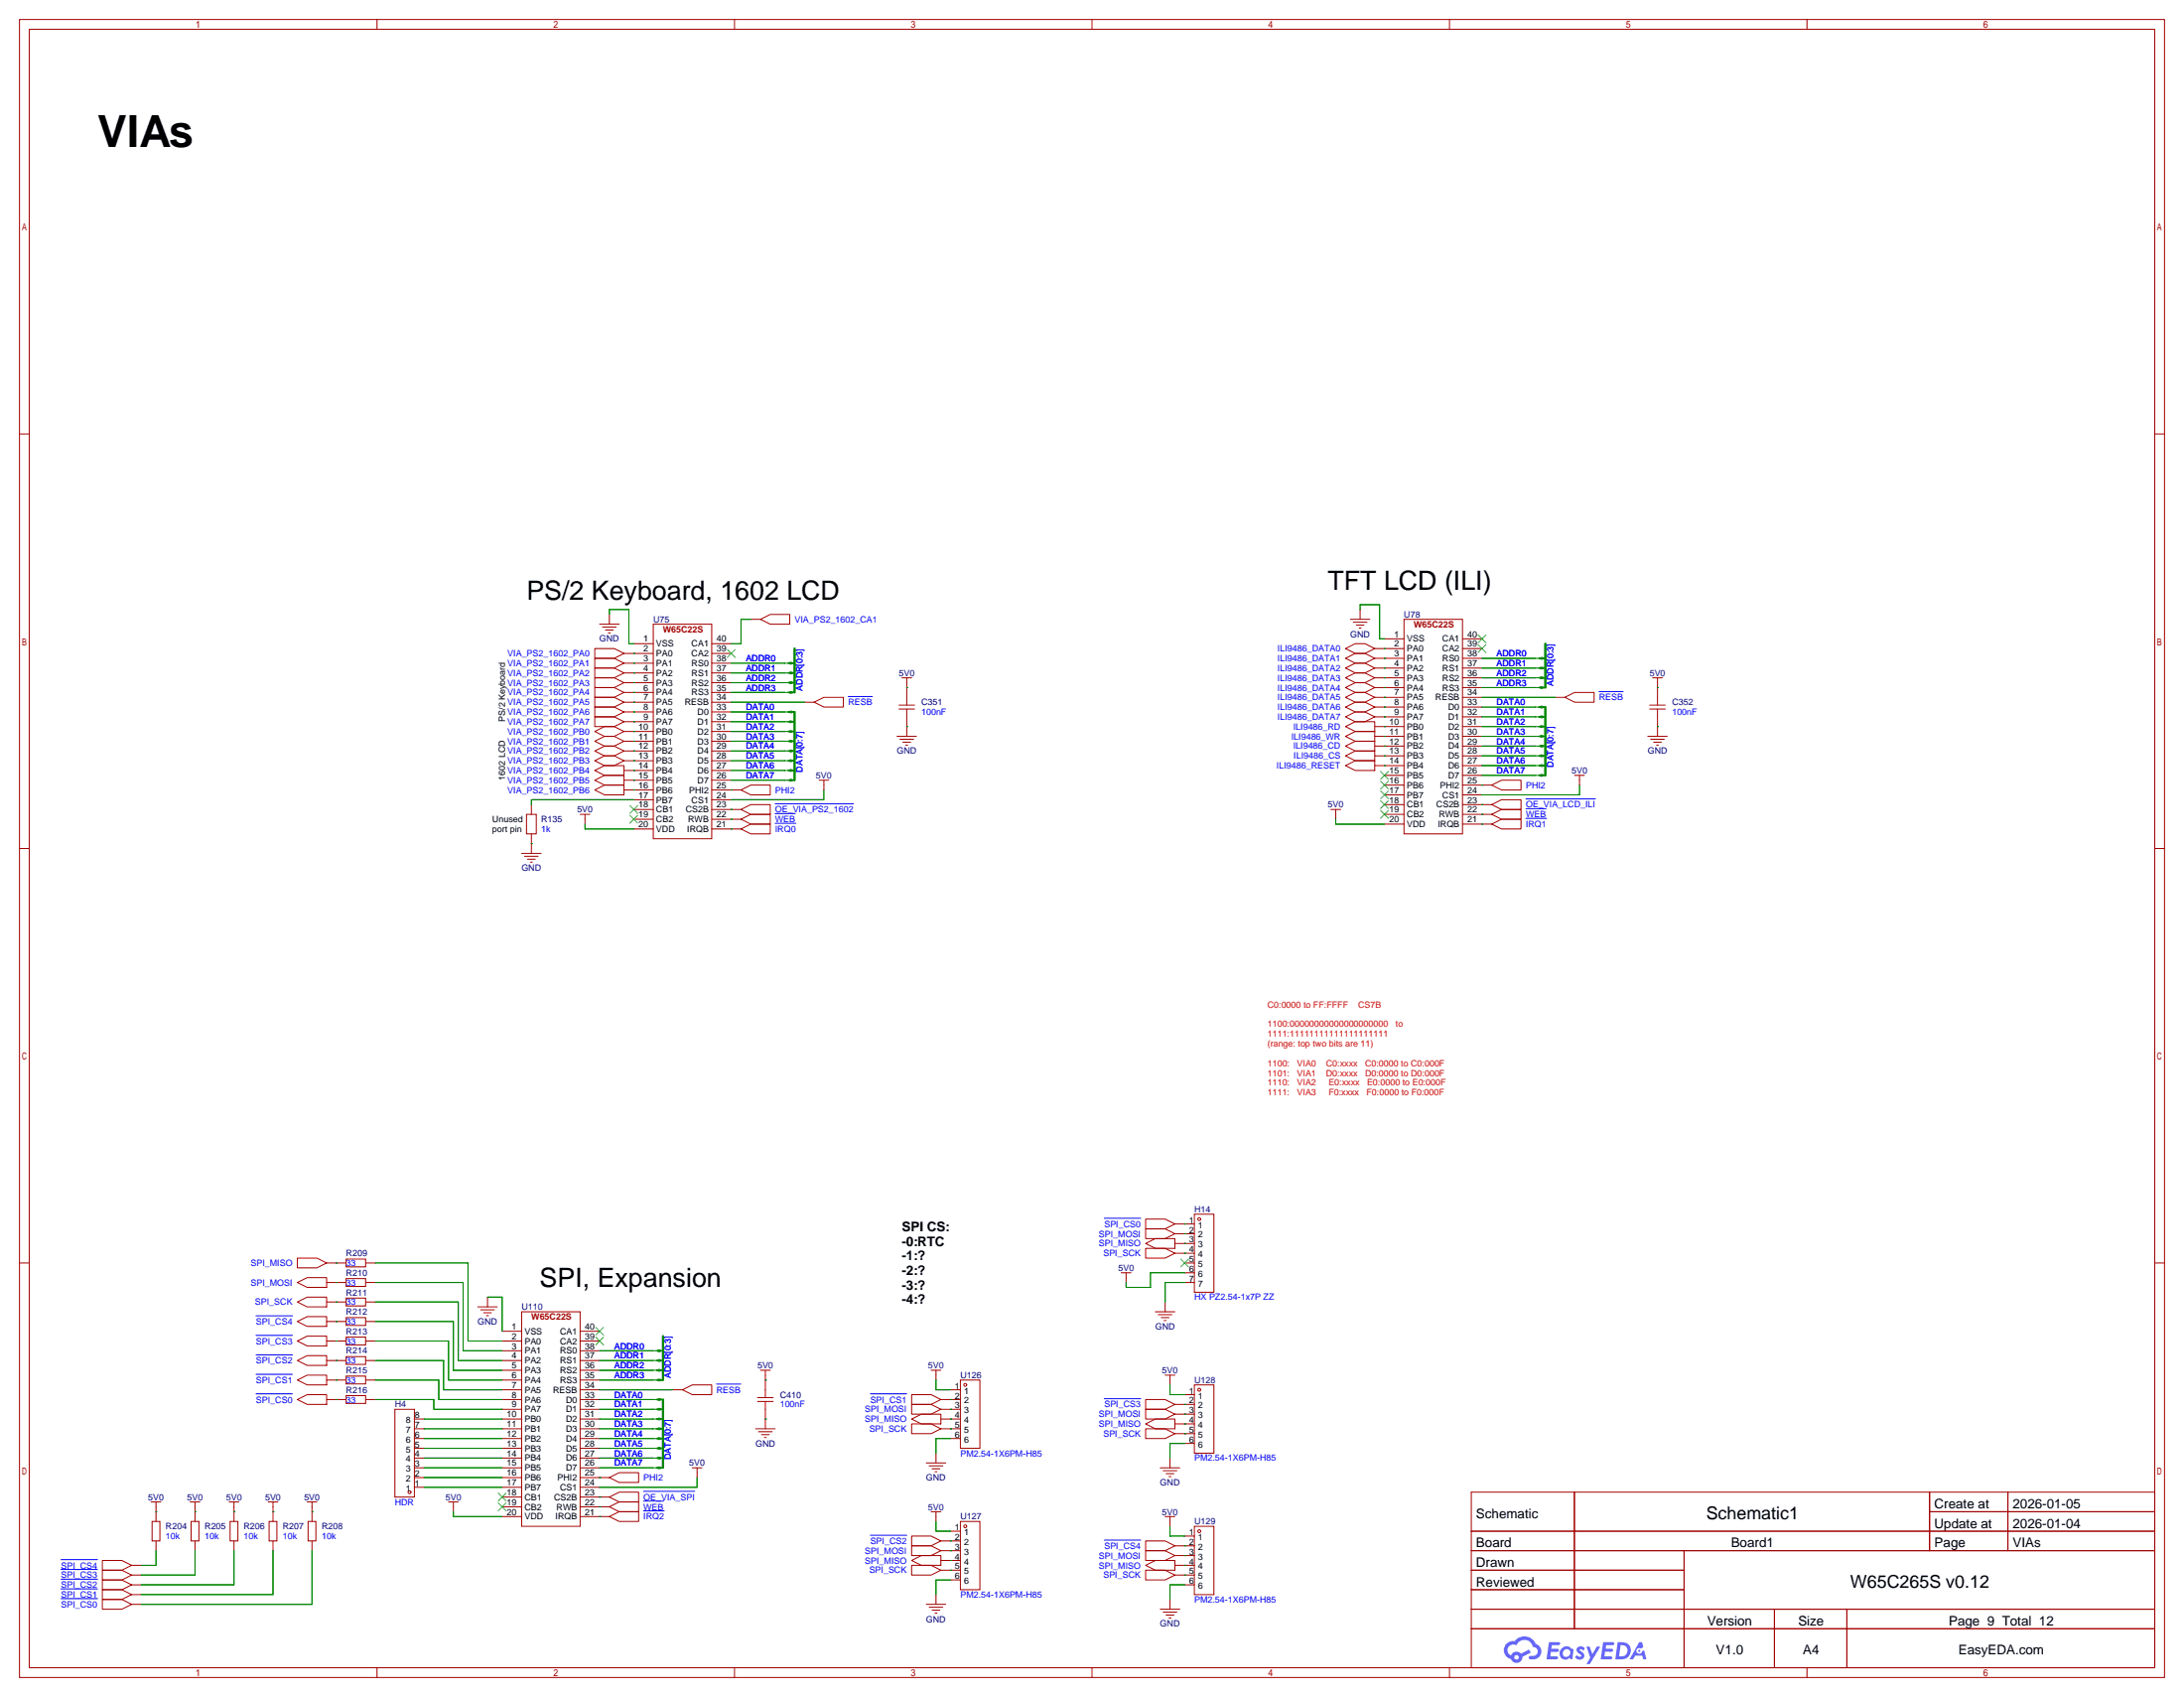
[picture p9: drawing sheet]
<svg xmlns="http://www.w3.org/2000/svg" width="569mm" height="442mm" viewBox="0 0 569 442" stroke-linecap="round" stroke-linejoin="round" font-family="sans-serif">
<g fill="none" stroke="#a10000" stroke-width=".26">
<path d="M5.1 5.1h558.8v431.8h-558.8zM7.6 7.6h553.7v426.7h-553.7zM98.2 5.1v2.5M191.3 5.1v2.5M284.5 5.1v2.5M377.6 5.1v2.5M470.7 5.1v2.5M5.1 113h2.5M561.3 113h2.6M5.1 221h2.5M561.3 221h2.6M5.1 328.9h2.5"/>
<path d="M561.3 328.9h2.6M383.3 388.6h178v45.7h-178zM383.3 398.8h178M410.1 388.6v35.6M502.7 388.6v15.3M502.7 393.7h58.6M523.1 388.6v15.3M383.3 403.9h178M383.3 408.9h55.4M383.3 419.1h178M383.3 414h55.4M438.7 403.9v30.4"/>
<path d="M462.3 419.1v15.2M481.1 419.1v15.2M98.2 434.3v2.6M191.3 434.3v2.6M284.5 434.3v2.6M377.6 434.3v2.6M383.3 424.2h178M470.7 434.3v2.6"/>
</g>
<g fill="#5487ff">
<path d="M411 429a1.3 1.3 0 0 1 1.9 .3l-.4 .6a.47 .47 0 0 0-.4-.4 .47 .47 0 0 0-.5 .3l.1 .1a1.28 1.28 0 0 1 .7 2 1.53 1.53 0 0 1-2.1-.3l.5-.6 .8 .5a.31 .31 0 0 0 .3-.3 .31 .31 0 0 0-.3-.3 1.12 1.12 0 0 1-.6-1.9z"/>
<path d="M413.3 428.8h.8l.7 2 1.2-2h.9l-2.7 4.6h-.9l1-1.7z"/>
<path d="M403.5 427.7h2.3a.46 .46 0 0 1 .5 .1 .46 .46 0 0 1 .1 .5l-.4 .2h-1.7l-.1 .9h1.6l.3 .2a.4 .4 0 0 1-.4 .6h-1.7l-.1 1.2h1.6a.39 .39 0 0 1 .4 .4 .39 .39 0 0 1-.4 .4h-2.6z"/>
<path d="M417.6 427.7h2.5a.4 .4 0 0 1 .5 .4 .4 .4 0 0 1-.4 .4h-1.8l-.1 .9h1.6l.3 .2a.4 .4 0 0 1-.4 .6h-1.6l-.2 1.2h1.6a.39 .39 0 0 1 .4 .4 .39 .39 0 0 1-.4 .4h-2.6z"/>
<path d="M427 427.7h.8l.3 1.3-.6 .4a.75 .75 0 0 0-1.1 .3 .75 .75 0 0 0 .4 1 .75 .75 0 0 0 1-.7l.5-.2 .6 2.3h-.8l-.3-.9h-1.8l-.5 .9h-1z"/>
<path d="M421.4 427.7l-.6 4.5h1.4a2.27 2.27 0 0 0 2.7-2.3 2.27 2.27 0 0 0-2.7-2.2zM422.2 428.5a1.5 1.5 0 0 1 1.8 1.5 1.5 1.5 0 0 1-1.9 1.4h-.3z"/>
<path d="M406.8 429.3a1.6 1.6 0 0 0-.3 2.3 1.6 1.6 0 0 0 2.3 .2l.8 .4 .3-2.5-.1-.3h-.5a1.58 1.58 0 0 0-2.5-.1zM407.4 429.8a.99 .99 0 0 1 1.7 .6 .99 .99 0 0 1-1.4 1.1 .98 .98 0 0 1-.3-1.7z"/>
<path d="M392.5 428.1a2.37 2.37 0 0 0 1.1 4 1.54 1.54 0 0 0 1.8 1 1.54 1.54 0 0 0 1.2-1.6l2.2-1.1-.5-.8-2.1 1a1.57 1.57 0 0 0-2.6 .5 1.5 1.5 0 0 1-.7-2.1 1.5 1.5 0 0 1 2.2-.5 2.27 2.27 0 0 1 2.3-1.4 2.27 2.27 0 0 1 2 1.8 1.16 1.16 0 0 1 1.2 1.1 1.16 1.16 0 0 1-1.1 1.2h-.7a.47 .47 0 0 0-.6 .4 .47 .47 0 0 0 .5 .6 2.14 2.14 0 0 0 2.7-1.4 2.14 2.14 0 0 0-1.3-2.7 3.2 3.2 0 0 0-5.5-.7l-1.1 .1zM394.5 431.6a.6 .6 0 0 1 1.2 0 .6 .6 0 0 1-1.2 0z"/>
<circle cx="427" cy="429.9" r=".28"/>
</g>
<g fill="none" stroke="#a10000" stroke-width=".26">
<path d="M354.3 158.8v2.5M154.9 168.9h5.1l2.6 1.3-2.6 1.3h-5.1zM154.9 171.5h5.1l2.6 1.2-2.6 1.3h-5.1zM154.9 174h5.1l2.6 1.3-2.6 1.2h-5.1zM154.9 176.5h5.1l2.6 1.3-2.6 1.3h-5.1zM154.9 179.1h5.1l2.6 1.2-2.6 1.3h-5.1zM156.2 162.6h5.1M157 163.3h3.5M157.7 164.1h2.1M158.5 164.8h.5M158.7 160v2.6M162.6 170.2h7.6"/>
<path d="M162.6 172.7h7.6M162.6 175.3h7.6M162.6 177.8h7.6M165.1 167.6h5.1M170.2 162.6h15.2v55.8h-15.2zM185.4 167.6h5.1M185.4 170.2h5.1M185.4 172.7h5.1M185.4 175.3h5.1M185.4 177.8h5.1M195.6 161.3h2.5M198.1 161.3l2.6-1.3h5v2.6h-5z"/>
<path d="M234.9 176.5h2.6M236.2 176.5v7.1M350.5 168.9l2.6-1.3h2.5l2.5 1.3-2.5 1.3h-2.5zM350.5 171.5l2.6-1.3h2.5l2.5 1.3-2.5 1.2h-2.5zM350.5 174l2.6-1.3h2.5l2.5 1.3-2.5 1.3h-2.5zM350.5 176.5l2.6-1.2h2.5l2.5 1.2-2.5 1.3h-2.5zM350.5 179.1l2.6-1.3h2.5l2.5 1.3-2.5 1.2h-2.5zM351.8 161.3h5.1M352.6 162.1h3.5M353.3 162.8h2M354.1 163.6h.5M358.1 168.9h7.7"/>
<path d="M358.1 171.5h7.7M358.1 174h7.7M358.1 176.5h7.7M358.1 179.1h7.7M360.7 166.4h5.1M365.8 161.3h15.2v55.9h-15.2zM381 166.4h5.1M381 168.9h5.1M381 171.5h5.1M381 174h5.1M381 176.5h5.1M381 179.1h5.1"/>
<path d="M430.5 176.5h2.6M431.8 176.5v7.1M154.9 181.6h5.1l2.6 1.3-2.6 1.3h-5.1zM154.9 184.2h5.1l2.6 1.2-2.6 1.3h-5.1zM154.9 186.7h5.1l2.6 1.3-2.6 1.2h-5.1zM154.9 198.1l2.6-1.2h2.5l2.6 1.2-2.6 1.3h-2.5zM154.9 195.6l2.6-1.3h2.5l2.6 1.3-2.6 1.3h-2.5zM154.9 193l2.6-1.2h2.5l2.6 1.2-2.6 1.3h-2.5zM154.9 190.5l2.6-1.3h2.5l2.6 1.3-2.6 1.3h-2.5zM162.6 180.3h7.6M162.6 182.9h7.6M162.6 185.4h7.6"/>
<path d="M162.6 188h7.6M162.6 190.5h7.6M162.6 193h7.6M162.6 195.6h7.6M162.6 198.1h7.6M185.4 180.3h5.1M185.4 182.9h5.1M185.4 185.4h5.1M185.4 188h5.1M185.4 190.5h5.1M185.4 193h5.1M185.4 195.6h5.1"/>
<path d="M185.4 198.1h5.1M209.5 182.9h2.6M212.1 182.9l2.5-1.3h5.1v2.6h-5.1zM233.7 191.8h5.1M234.2 184.7h4.1M234.2 183.6h4.1M234.4 192.5h3.6M235.2 193.3h2M236 194.1h.5M236.2 184.7v7.1M350.5 181.6l2.6-1.3h2.5l2.5 1.3-2.5 1.3h-2.5zM350.5 184.2l2.6-1.3h2.5l2.5 1.3-2.5 1.2h-2.5z"/>
<path d="M350.5 186.7l2.6-1.3h2.5l2.5 1.3-2.5 1.3h-2.5zM350.5 189.2l2.6-1.2h5v2.5h-5zM350.5 191.8l2.6-1.3h5v2.5h-5zM350.5 194.3l2.6-1.3h5v2.6h-5zM350.5 196.9l2.6-1.3h5v2.5h-5zM350.5 199.4l2.6-1.3h5v2.6h-5zM358.1 181.6h7.7M358.1 184.2h7.7M358.1 186.7h7.7M358.1 189.2h7.7M358.1 191.8h7.7M358.1 194.3h7.7"/>
<path d="M358.1 196.9h7.7M358.1 199.4h7.7M381 181.6h5.1M381 184.2h5.1M381 186.7h5.1M381 189.2h5.1M381 191.8h5.1M381 194.3h5.1M381 196.9h5.1M381 199.4h5.1M405.1 181.6h2.6M407.7 181.6l2.5-1.3h5.1v2.6h-5.1z"/>
<path d="M429.3 191.8h5M429.8 184.7h4M429.8 183.6h4M430 192.5h3.6M430.8 193.3h2M431.5 194.1h.6M431.8 184.7v7.1M137.2 212.1h2.5v5.1h-2.5zM138.4 209.6v2.5M138.4 217.2v5.1M151.1 212.1h2.6M152.4 212.1v2.5"/>
<path d="M154.9 200.7l2.6-1.3h5.1v2.5h-5.1zM154.9 203.2l2.6-1.3h5.1v2.6h-5.1zM154.9 205.7l2.6-1.2h5.1v2.5h-5.1zM162.6 200.7h7.6M162.6 203.2h7.6M162.6 205.7h7.6M165.1 208.3h5.1M165.1 210.8h5.1M165.1 213.4h5.1M165.1 215.9h5.1M185.4 200.7h5.1M185.4 203.2h5.1"/>
<path d="M185.4 205.7h7.6M185.4 208.3h5.1M185.4 210.8h7.6M185.4 213.4h7.6M185.4 215.9h7.6M193 205.7l2.6-1.2h5.1v2.5h-5.1zM193 213.4l2.6-1.3h5.1v2.5h-5.1zM193 215.9l2.6-1.3h5.1v2.6h-5.1zM193 210.8l2.6-1.2h5.1v2.5h-5.1zM213.4 203.2h2.5M214.6 203.2v2.5M346.7 210.8h2.5"/>
<path d="M348 210.8v2.6M360.7 212.1h5.1M360.7 201.9h5.1M360.7 204.5h5.1M360.7 207h5.1M360.7 209.6h5.1M360.7 214.6h5.1M381 212.1h7.6M381 201.9h5.1M381 204.5h7.6M381 207h5.1M381 209.6h7.6"/>
<path d="M381 214.6h7.6M388.6 204.5l2.6-1.3h5v2.5h-5zM388.6 212.1l2.6-1.3h5v2.6h-5zM388.6 214.6l2.6-1.2h5v2.5h-5zM388.6 209.6l2.6-1.3h5v2.5h-5zM410.2 201.9h2.5M411.5 201.9v2.6M135.9 222.3h5.1M136.7 223h3.5M137.4 223.8h2M138.2 224.5h.5M298.4 317.5h5.1l2.6 1.3-2.6 1.2h-5.1z"/>
<path d="M306.1 318.8h5M311.1 316.2h5.1v20.4h-5.1zM77.5 327.7h5l2.6 1.2-2.6 1.3h-5zM77.5 334l2.5-1.3h5.1v2.6h-5.1zM77.5 339.1l2.5-1.3h5.1v2.6h-5.1zM85.1 328.9h5.1M85.1 334h5.1M85.1 339.1h5.1M90.2 327.9h5v2h-5zM90.2 333h5v2h-5zM90.2 338.1h5v2h-5zM95.2 328.9h2.6"/>
<path d="M95.2 334h2.6M95.2 339.1h2.6M127 337.8v2.6M292.1 331.5h2.5M293.4 331.5v2.5M298.4 325.1h5.1l2.6 1.3-2.6 1.3h-5.1zM298.4 323.9l2.6-1.3h5.1v2.5h-5.1zM298.4 320h5.1l2.6 1.3-2.6 1.3h-5.1zM303.5 339.1v2.5M306.1 321.3h5M306.1 323.9h5M306.1 326.4h5"/>
<path d="M308.6 328.9h2.5M308.6 331.5h2.5M308.6 334h2.5M77.5 344.2l2.5-1.3h5.1v2.5h-5.1zM77.5 349.3l2.5-1.3h5.1v2.5h-5.1zM77.5 354.3l2.5-1.2h5.1v2.5h-5.1zM77.5 359.4l2.5-1.3h5.1v2.6h-5.1zM85.1 349.3h5.1M85.1 354.3h5.1M85.1 359.4h5.1M85.1 344.2h5.1M90.2 343.2h5v2h-5z"/>
<path d="M90.2 348.2h5v2.1h-5zM90.2 353.3h5v2h-5zM90.2 358.4h5v2h-5zM95.2 349.3h2.6M95.2 354.3h2.6M95.2 359.4h2.6M95.2 344.2h2.6M124.5 340.4h5M125.2 341.1h3.6M126 341.9h2M126.7 342.6h.6M130.8 346.7h5.1"/>
<path d="M130.8 349.3h5.1M130.8 351.8h5.1M130.8 354.3h5.1M130.8 356.9h5.1M130.8 359.4h5.1M135.9 341.6h15.2v55.9h-15.2zM151.1 346.7h5.1M151.1 349.3h5.1M151.1 351.8h5.1M151.1 354.3h5.1M151.1 356.9h5.1M151.1 359.4h5.1"/>
<path d="M198.1 356.9h2.6M199.4 356.9v7.1M242.6 356.9h2.5M243.8 356.9v2.5M250.2 359.4h5.1v17.8h-5.1zM301 341.6h5.1M301.8 342.4h3.5M302.5 343.2h2M303.3 343.9h.5M303.5 358.1h2.6M304.8 358.1v2.6M77.5 364.5l2.5-1.3h5.1v2.6h-5.1z"/>
<path d="M85.1 364.5h5.1M90.2 363.5h5v2h-5zM95.2 364.5h2.6M102.9 367h5v22.9h-5zM107.9 369.6h2.6M107.9 372.1h2.6M107.9 374.7h2.6M107.9 377.2h2.6M107.9 379.7h2.6M130.8 362h5.1M130.8 364.5h5.1M130.8 367h5.1"/>
<path d="M130.8 369.6h5.1M130.8 372.1h5.1M130.8 374.7h5.1M130.8 377.2h5.1M130.8 379.7h5.1M151.1 362h5.1M151.1 364.5h5.1M151.1 367h5.1M151.1 369.6h5.1M151.1 372.1h5.1M151.1 374.7h5.1M151.1 377.2h5.1"/>
<path d="M151.1 379.7h5.1M175.3 362h2.5M177.8 362l2.5-1.3h5.1v2.5h-5.1zM196.8 372.1h5.1M197.4 365h4M197.4 364h4M197.6 372.9h3.6M198.4 373.6h2M199.1 374.4h.5M199.4 365v7.1M237.5 370.8h5.1l2.5 1.3-2.5 1.3h-5.1zM237.5 369.6l2.5-1.3h5.1v2.5h-5.1z"/>
<path d="M237.5 365.8h5.1l2.5 1.2-2.5 1.3h-5.1zM237.5 363.2h5.1l2.5 1.3-2.5 1.3h-5.1zM243.8 378.5v2.5M245.1 364.5h5.1M245.1 367h5.1M245.1 369.6h5.1M245.1 372.1h5.1M247.6 362h2.6M247.6 374.7h2.6M298.4 372.1h5.1l2.6 1.3-2.6 1.3h-5.1zM298.4 370.8l2.6-1.2h5.1v2.5h-5.1zM298.4 367h5.1l2.6 1.3-2.6 1.3h-5.1z"/>
<path d="M298.4 364.5h5.1l2.6 1.3-2.6 1.2h-5.1zM304.8 379.7v2.6M306.1 365.8h5M306.1 368.3h5M306.1 370.8h5M306.1 373.4h5M308.6 363.2h2.5M308.6 375.9h2.5M311.1 360.7h5.1v17.8h-5.1zM39.4 391.2h2.5M39.6 396.2h2.1v5.1h-2.1zM40.6 391.2v5"/>
<path d="M49.5 391.2h2.6M49.8 396.2h2v5.1h-2zM50.8 391.2v5M59.7 391.2h2.5M59.9 396.2h2.1v5.1h-2.1zM61 391.2v5M69.8 391.2h2.6M70.1 396.2h2v5.1h-2zM71.1 391.2v5M80 391.2h2.5M80.3 396.2h2v5.1h-2zM81.3 391.2v5"/>
<path d="M107.9 382.3h2.6M107.9 384.8h2.6M107.9 387.4h2.6M116.8 391.2h2.6M118.1 391.2v2.5M130.8 382.3h5.1M130.8 384.8h5.1M130.8 387.4h5.1M130.8 389.9h5.1M130.8 392.4h5.1M130.8 395h5.1M151.1 382.3h5.1"/>
<path d="M151.1 384.8h7.6M151.1 387.4h5.1M151.1 389.9h7.6M151.1 392.4h7.6M151.1 395h7.6M158.7 384.8l2.6-1.3h5.1v2.6h-5.1zM158.7 392.4l2.6-1.2h5.1v2.5h-5.1zM158.7 395l2.6-1.3h5.1v2.5h-5.1zM158.7 389.9l2.6-1.3h5.1v2.6h-5.1zM180.3 382.3h2.6M181.6 382.3v2.5M241.3 381h5.1"/>
<path d="M242.1 381.8h3.5M242.6 393.7h2.5M242.8 382.5h2.1M243.6 383.3h.5M243.8 393.7v2.5M247.6 398.8h2.6M250.2 396.2h5.1v17.8h-5.1zM302.3 382.3h5M303 383h3.6M303.5 395h2.6M303.8 383.8h2M304.5 384.6h.6"/>
<path d="M304.8 395v2.5M311.1 397.5h5.1v17.8h-5.1zM26.7 406.4h5l2.6 1.3-2.6 1.2h-5zM26.7 408.9h5l2.6 1.3-2.6 1.3h-5zM26.7 411.5h5l2.6 1.3-2.6 1.2h-5zM26.7 414h5l2.6 1.3-2.6 1.3h-5zM26.7 416.6h5l2.6 1.2-2.6 1.3h-5zM34.3 417.8h2.5M34.3 407.7h2.5M34.3 410.2h2.5M34.3 412.8h2.5M34.3 415.3h2.5"/>
<path d="M40.6 401.3v2.6M50.8 401.3v2.6M61 401.3v2.6M71.1 401.3v2.6M81.3 401.3v2.6M237.5 407.7h5.1l2.5 1.2-2.5 1.3h-5.1zM237.5 406.4l2.5-1.3h5.1v2.6h-5.1zM237.5 402.6h5.1l2.5 1.3-2.5 1.2h-5.1zM237.5 400.1h5.1l2.5 1.2-2.5 1.3h-5.1zM241.3 417.8h5.1M242.1 418.6h3.5M242.8 419.4h2.1"/>
<path d="M243.8 415.3v2.5M245.1 401.3h5.1M245.1 403.9h5.1M245.1 406.4h5.1M245.1 408.9h5.1M247.6 411.5h2.6M298.4 408.9h5.1l2.6 1.3-2.6 1.3h-5.1zM298.4 407.7l2.6-1.3h5.1v2.5h-5.1zM298.4 403.9h5.1l2.6 1.2-2.6 1.3h-5.1zM298.4 401.3h5.1l2.6 1.3-2.6 1.3h-5.1zM302.3 419.1h5M303 419.9h3.6"/>
<path d="M304.8 416.6v2.5M306.1 402.6h5M306.1 405.1h5M306.1 407.7h5M306.1 410.2h5M308.6 400.1h2.5M308.6 412.8h2.5M243.6 420.1h.5M303.8 420.6h2M304.5 421.4h.6"/>
<circle cx="312.4" cy="317.5" r=".38"/>
<circle cx="251.5" cy="360.7" r=".38"/>
<circle cx="312.4" cy="362" r=".38"/>
<circle cx="106.7" cy="388.6" r=".38"/>
<circle cx="251.5" cy="397.5" r=".38"/>
<circle cx="312.4" cy="398.8" r=".38"/>
</g>
<g fill="none" stroke="#3c3" stroke-width=".26">
<path d="M189.5 169.2l2 2M191.5 169.2l-2 2M385.1 167.9l2 2M385.1 165.4l2 2M387.1 167.9l-2 2M387.1 165.4l-2 2M164.1 209.8l2 2M164.1 212.3l2 2.1M166.1 209.8l-2 2M166.1 212.3l-2 2.1M359.7 200.9l2 2M359.7 203.5l2 2"/>
<path d="M359.7 206l2 2M359.7 208.5l2 2.1M359.7 211.1l2 2M361.7 200.9l-2 2M361.7 203.5l-2 2M361.7 206l-2 2M361.7 208.5l-2 2.1M361.7 211.1l-2 2M307.6 327.9l2 2M309.6 327.9l-2 2M155.2 348.2l2 2.1M155.2 345.7l2 2"/>
<path d="M157.2 348.2l-2 2.1M157.2 345.7l-2 2M129.8 388.9l2 2M129.8 391.4l2 2M131.8 388.9l-2 2M131.8 391.4l-2 2"/>
</g>
<path d="M207 168.9v11.4M402.6 167.6v11.5M207 185.4v17.8M402.6 184.2v17.7M172.7 348v11.4M172.7 364.5v17.8" fill="none" stroke="#008700" stroke-width=".51"/>
<g fill="none" stroke="#008700" stroke-width=".26">
<path d="M354.3 158.8v-1.3h5.1v8.9h1.3M158.7 160v-1.2h5.1v8.8h1.3M165.1 170.2h.1M165.1 172.7h.1M165.1 175.3h.1M165.1 177.8h.1M190.5 172.7h14.7M190.5 175.3h14.7M190.5 177.8h14.7M195.6 161.3h-2.6v6.3h-2.5M236.2 179.1h.1M360.7 168.9h.1"/>
<path d="M360.7 171.5h.1M360.7 174h.1M360.7 176.5h.1M360.7 179.1h.1M386.1 171.5h14.7M386.1 174h14.7M386.1 176.5h14.7M386.1 179.1h14.7M431.8 179.1h.1M165.1 180.3h.1M165.1 182.9h.1M165.1 185.4h.1"/>
<path d="M165.1 188h.1M165.1 190.5h.1M165.1 193h.1M165.1 195.6h.1M165.1 198.1h.1M190.5 185.4h14.7M190.5 188h14.7M190.5 190.5h14.7M190.5 193h14.7M190.5 195.6h14.7M190.5 198.1h14.7M190.5 180.3h14.7"/>
<path d="M190.5 182.9h19M236.2 189.2h.1M360.7 181.6h.1M360.7 184.2h.1M360.7 186.7h.1M360.7 189.2h.1M360.7 191.8h.1M360.7 194.3h.1M360.7 196.9h.1M360.7 199.4h.1M386.1 184.2h14.7M386.1 186.7h14.7"/>
<path d="M386.1 189.2h14.7M386.1 191.8h14.7M386.1 194.3h14.7M386.1 196.9h14.7M386.1 199.4h14.7M386.1 181.6h19M431.8 189.2h.1M138.4 219.7h.1M152.4 214.6v1.3h12.7M165.1 200.7h.1M165.1 203.2h.1M165.1 205.7h.1"/>
<path d="M165.1 208.3h-26.7v1.3M190.5 205.7h.1M190.5 213.4h.1M190.5 215.9h.1M190.5 210.8h.1M190.5 200.7h14.7M190.5 203.2h14.7M214.6 205.7v2.6h-24.1M348 213.4v1.2h12.7M386.1 204.5h.1M386.1 212.1h.1M386.1 214.6h.1"/>
<path d="M386.1 209.6h.1M386.1 201.9h14.7M411.5 204.5v2.5h-25.4M308.6 318.8h.1M87.6 328.9h.1M87.6 334h.1M87.6 339.1h.1M97.8 334h22.8v17.8h10.2M97.8 339.1h21.6v15.2h11.4M97.8 328.9h24.1v20.4h8.9M127 337.8h3.8v8.9M308.6 326.4h.1"/>
<path d="M308.6 323.9h.1M308.6 321.3h.1M308.6 334h-5.1v5.1M308.6 331.5h-8.9v3.8h-6.3v-1.3M87.6 344.2h.1M87.6 349.3h.1M87.6 354.3h.1M87.6 359.4h.1M97.8 359.4h16.5v5.1h16.5M97.8 354.3h17.8v7.7h15.2M97.8 344.2h20.3v12.7h12.7M97.8 349.3h19v10.1h14"/>
<path d="M156.2 351.8h14.7M156.2 354.3h14.7M156.2 356.9h14.7M156.2 359.4h14.7M199.4 359.4h.1M243.8 359.4v2.6h3.8M87.6 364.5h.1M97.8 364.5h15.2v2.5h17.8M110.5 369.6h20.3M110.5 372.1h20.3M110.5 374.7h20.3M110.5 377.2h20.3"/>
<path d="M110.5 379.7h20.3M156.2 364.5h14.7M156.2 367h14.7M156.2 369.6h14.7M156.2 372.1h14.7M156.2 374.7h14.7M156.2 377.2h14.7M156.2 379.7h14.7M156.2 362h19.1M199.4 369.6h.1M247.6 364.5h.1M247.6 367h.1"/>
<path d="M247.6 369.6h.1M247.6 372.1h.1M247.6 374.7h-3.8v3.8M304.8 360.7v2.5h3.8M308.6 365.8h.1M308.6 368.3h.1M308.6 370.8h.1M308.6 373.4h.1M308.6 375.9h-3.8v3.8M40.6 393.7h.1M50.8 393.7h.1M61 393.7h.1"/>
<path d="M71.1 393.7h.1M81.3 393.7h.1M110.5 382.3h20.3M110.5 387.4h20.3M110.5 384.8h20.3M118.1 393.7v1.3h12.7M156.2 395h.1M156.2 392.4h.1M156.2 389.9h.1M156.2 384.8h.1M156.2 382.3h14.7M181.6 384.8v2.6h-25.4"/>
<path d="M243.8 396.2v2.6h3.8M304.8 397.5v2.6h3.8M40.6 403.9v3.8h-3.8M50.8 403.9v6.3h-14M61 403.9v8.9h-24.2M71.1 403.9v11.4h-34.3M81.3 403.9v13.9h-44.5M247.6 401.3h.1M247.6 403.9h.1M247.6 406.4h.1M247.6 408.9h.1M247.6 411.5h-3.8v3.8"/>
<path d="M308.6 402.6h.1M308.6 405.1h.1M308.6 407.7h.1M308.6 410.2h.1M308.6 412.8h-3.8v3.8"/>
</g>
<g fill="#008700" stroke="#008700" stroke-width=".26">
<path d="M205.2 185.4l.8-.2 1 .2-1 .3z"/>
<path d="M205.2 188l.8-.3 1 .3-1 .2z"/>
<path d="M205.2 190.5l.8-.3 1 .3-1 .3z"/>
<path d="M205.2 193l.8-.2 1 .2-1 .3z"/>
<path d="M205.2 195.6l.8-.3 1 .3-1 .2z"/>
<path d="M205.2 198.1l.8-.2 1 .2-1 .3z"/>
<path d="M205.2 200.7l.8-.3 1 .3-1 .2z"/>
<path d="M205.2 203.2l.8-.3 1 .3-1 .3z"/>
<path d="M205.2 172.7l.8-.2 1 .2-1 .3z"/>
<path d="M205.2 175.3l.8-.3 1 .3-1 .2z"/>
<path d="M205.2 177.8l.8-.3 1 .3-1 .3z"/>
<path d="M205.2 180.3l.8-.2 1 .2-1 .3z"/>
<path d="M400.8 184.2l.8-.3 1 .3-1 .2z"/>
<path d="M400.8 186.7l.8-.3 1 .3-1 .2z"/>
<path d="M400.8 189.2l.8-.2 1 .2-1 .3z"/>
<path d="M400.8 191.8l.8-.3 1 .3-1 .2z"/>
<path d="M400.8 194.3l.8-.2 1 .2-1 .3z"/>
<path d="M400.8 196.9l.8-.3 1 .3-1 .2z"/>
<path d="M400.8 199.4l.8-.3 1 .3-1 .2z"/>
<path d="M400.8 201.9l.8-.2 1 .2-1 .3z"/>
<path d="M400.8 171.5l.8-.3 1 .3-1 .2z"/>
<path d="M400.8 174l.8-.3 1 .3-1 .2z"/>
<path d="M400.8 176.5l.8-.2 1 .2-1 .3z"/>
<path d="M400.8 179.1l.8-.3 1 .3-1 .2z"/>
<path d="M170.9 364.5l.8-.3 1 .3-1 .2z"/>
<path d="M170.9 367l.8-.2 1 .2-1 .3z"/>
<path d="M170.9 369.6l.8-.3 1 .3-1 .2z"/>
<path d="M170.9 372.1l.8-.2 1 .2-1 .3z"/>
<path d="M170.9 374.7l.8-.3 1 .3-1 .2z"/>
<path d="M170.9 377.2l.8-.3 1 .3-1 .2z"/>
<path d="M170.9 379.7l.8-.2 1 .2-1 .3z"/>
<path d="M170.9 382.3l.8-.3 1 .3-1 .2z"/>
<path d="M170.9 351.8l.8-.3 1 .3-1 .2z"/>
<path d="M170.9 354.3l.8-.2 1 .2-1 .3z"/>
<path d="M170.9 356.9l.8-.3 1 .3-1 .2z"/>
<path d="M170.9 359.4l.8-.2 1 .2-1 .3z"/>
</g>
<g fill="none" stroke="#00f" stroke-width=".26">
<path d="M221 181.4h6.3M416.6 180.1h6.2M201.9 211.9h5.3M201.9 214.4h5.4M201.9 209.3h20.4M397.5 210.6h5.3M397.5 213.1h5.4M397.5 208.1h18.1M287.7 317.3h9.5M66.7 342.7h9.5M66.7 347.8h9.5M66.7 352.8h9.5"/>
<path d="M66.7 357.9h9.5M66.7 363h9.5M186.7 360.5h6.3M226.7 363h9.5M287.7 364.3h9.5M167.6 390.9h5.3M167.6 393.5h5.4M167.6 388.4h13.4M226.7 399.8h9.5M15.9 406.2h9.5M15.9 408.7h9.5M15.9 411.3h9.5"/>
<path d="M15.9 413.8h9.5M15.9 416.3h9.5M287.7 401.1h9.5"/>
</g>
<text font-size="11.5" x="25.4" y="38.3">VIAs</text>
<g font-size="6.9">
<text x="345.9" y="153.6">TFT LCD (ILI)</text>
<text x="137.2" y="156.1">PS/2 Keyboard, 1602 LCD</text>
<text x="140.6" y="335.2">SPI, Expansion</text>
</g>
<g font-size="4.6">
<text x="444.5" y="395.7">Schematic1</text>
<text x="482.1" y="413.5">W65C265S v0.12</text>
</g>
<g font-size="3.5">
<text x="234.9" y="320.6">SPI CS:</text>
<text x="234.9" y="324.4">-0:RTC</text>
<text x="234.9" y="328.2">-1:?</text>
<text x="234.9" y="332">-2:?</text>
<text x="234.9" y="335.9">-3:?</text>
<text x="234.9" y="339.7">-4:?</text>
<text x="384.6" y="395.4">Schematic</text>
<text x="504" y="392.8">Create at</text>
<text x="524.4" y="392.8">2026-01-05</text>
<text x="504" y="397.9">Update at</text>
<text x="524.4" y="397.9">2026-01-04</text>
<text x="384.6" y="403">Board</text>
<text x="451" y="403">Board1</text>
<text x="504" y="403">Page</text>
<text x="524.4" y="403">VIAs</text>
<text x="384.6" y="408.1">Drawn</text>
<text x="384.6" y="413.2">Reviewed</text>
<text x="444.7" y="423.3">Version</text>
<text x="468.5" y="423.3">Size</text>
<text x="507.7" y="423.3">Page 9 Total 12</text>
<text x="447.1" y="430.9">V1.0</text>
<text x="469.7" y="430.9">A4</text>
<text x="510.2" y="430.9">EasyEDA.com</text>
</g>
<g font-size="2.3" fill="#000080">
<text x="365.8" y="160.8">U78</text>
<text x="156.2" y="167.2">GND</text>
<text x="170.2" y="162.1">U75</text>
<text x="351.8" y="165.9">GND</text>
<text x="234.2" y="176.1">5V0</text>
<text x="429.7" y="176.1">5V0</text>
<text x="240" y="183.7">C351</text>
<text x="435.6" y="183.7">C352</text>
<text x="233.7" y="196.4">GND</text>
<text x="429.2" y="196.4">GND</text>
<text x="212.6" y="202.7">5V0</text>
<text x="409.4" y="201.5">5V0</text>
<text x="141" y="214.2">R135</text>
<text x="150.3" y="211.6">5V0</text>
<text x="345.9" y="210.4">5V0</text>
<text x="135.9" y="226.9">GND</text>
<text x="311.1" y="315.8">H14</text>
<text x="90.2" y="327.2">R209</text>
<text x="90.2" y="332.3">R210</text>
<text x="291.3" y="331">5V0</text>
<text x="90.2" y="337.4">R211</text>
<text x="135.9" y="341.2">U110</text>
<text x="90.2" y="342.4">R212</text>
<text x="90.2" y="347.5">R213</text>
<text x="124.4" y="345">GND</text>
<text x="301" y="346.2">GND</text>
<text x="90.2" y="352.6">R214</text>
<text x="90.2" y="357.7">R215</text>
<text x="197.3" y="356.4">5V0</text>
<text x="241.8" y="356.4">5V0</text>
<text x="250.2" y="358.9">U126</text>
<text x="302.7" y="357.7">5V0</text>
<text x="90.2" y="362.8">R216</text>
<text x="203.2" y="364">C410</text>
<text x="311.1" y="360.2">U128</text>
<text x="102.9" y="366.6">H4</text>
<text x="196.8" y="376.7">GND</text>
<text x="179.6" y="381.8">5V0</text>
<text x="241.3" y="385.6">GND</text>
<text x="302.2" y="386.9">GND</text>
<text x="38.6" y="390.7">5V0</text>
<text x="48.7" y="390.7">5V0</text>
<text x="58.9" y="390.7">5V0</text>
<text x="69.1" y="390.7">5V0</text>
<text x="79.2" y="390.7">5V0</text>
<text x="116.1" y="390.7">5V0</text>
<text x="241.8" y="393.2">5V0</text>
<text x="250.2" y="395.8">U127</text>
<text x="302.7" y="394.5">5V0</text>
<text x="43.2" y="398.3">R204</text>
<text x="53.3" y="398.3">R205</text>
<text x="63.5" y="398.3">R206</text>
<text x="73.7" y="398.3">R207</text>
<text x="83.8" y="398.3">R208</text>
<text x="311.1" y="397">U129</text>
<text x="241.3" y="422.4">GND</text>
<text x="302.2" y="423.7">GND</text>
</g>
<g font-size="2.3">
<text x="167.6" y="167.2">1</text>
<text x="186.7" y="167.2">40</text>
<text x="363.2" y="165.9">1</text>
<text x="366.5" y="167.2">VSS</text>
<text x="375.7" y="167.2">CA1</text>
<text x="382.3" y="165.9">40</text>
<text x="167.6" y="169.7">2</text>
<text x="167.6" y="172.3">3</text>
<text x="170.9" y="168.4">VSS</text>
<text x="170.9" y="171">PA0</text>
<text x="170.9" y="173.5">PA1</text>
<text x="180.2" y="173.5">RS0</text>
<text x="180.2" y="171">CA2</text>
<text x="180.2" y="168.4">CA1</text>
<text x="186.7" y="172.3">38</text>
<text x="186.7" y="169.7">39</text>
<text x="363.2" y="168.4">2</text>
<text x="363.2" y="171">3</text>
<text x="363.2" y="173.5">4</text>
<text x="366.5" y="169.7">PA0</text>
<text x="366.5" y="172.3">PA1</text>
<text x="375.7" y="172.3">RS0</text>
<text x="375.7" y="169.7">CA2</text>
<text x="382.3" y="173.5">37</text>
<text x="382.3" y="171">38</text>
<text x="382.3" y="168.4">39</text>
<text x="167.6" y="174.8">4</text>
<text x="167.6" y="177.3">5</text>
<text x="167.6" y="179.9">6</text>
<text x="170.9" y="176.1">PA2</text>
<text x="170.9" y="178.6">PA3</text>
<text x="180.2" y="178.6">RS2</text>
<text x="180.2" y="176.1">RS1</text>
<text x="186.7" y="179.9">35</text>
<text x="186.7" y="177.3">36</text>
<text x="186.7" y="174.8">37</text>
<text x="363.2" y="176.1">5</text>
<text x="363.2" y="178.6">6</text>
<text x="366.5" y="174.8">PA2</text>
<text x="366.5" y="177.3">PA3</text>
<text x="366.5" y="179.9">PA4</text>
<text x="375.7" y="179.9">RS3</text>
<text x="375.7" y="177.3">RS2</text>
<text x="375.7" y="174.8">RS1</text>
<text x="382.3" y="178.6">35</text>
<text x="382.3" y="176.1">36</text>
<text x="167.6" y="182.4">7</text>
<text x="167.6" y="185">8</text>
<text x="170.9" y="181.1">PA4</text>
<text x="170.9" y="183.7">PA5</text>
<text x="178.4" y="183.7">RESB</text>
<text x="180.2" y="181.1">RS3</text>
<text x="186.7" y="185">33</text>
<text x="186.7" y="182.4">34</text>
<text x="363.2" y="181.1">7</text>
<text x="363.2" y="183.7">8</text>
<text x="366.5" y="182.4">PA5</text>
<text x="366.5" y="185">PA6</text>
<text x="374" y="182.4">RESB</text>
<text x="377.3" y="185">D0</text>
<text x="382.3" y="183.7">33</text>
<text x="382.3" y="181.1">34</text>
<text x="131.6" y="188" transform="rotate(-90 131.6 188)">PS/2 Keyboard</text>
<text x="166.3" y="190">10</text>
<text x="167.6" y="187.5">9</text>
<text x="170.9" y="186.2">PA6</text>
<text x="170.9" y="188.8">PA7</text>
<text x="170.9" y="191.3">PB0</text>
<text x="181.7" y="191.3">D2</text>
<text x="181.7" y="188.8">D1</text>
<text x="181.7" y="186.2">D0</text>
<text x="186.7" y="190">31</text>
<text x="186.7" y="187.5">32</text>
<text x="361.9" y="188.8">10</text>
<text x="361.9" y="191.3">11</text>
<text x="363.2" y="186.2">9</text>
<text x="366.5" y="187.5">PA7</text>
<text x="366.5" y="190">PB0</text>
<text x="377.3" y="190">D2</text>
<text x="377.3" y="187.5">D1</text>
<text x="382.3" y="191.3">30</text>
<text x="382.3" y="188.8">31</text>
<text x="382.3" y="186.2">32</text>
<text x="166.3" y="192.6">11</text>
<text x="166.3" y="195.1">12</text>
<text x="166.3" y="197.7">13</text>
<text x="170.9" y="193.8">PB1</text>
<text x="170.9" y="196.4">PB2</text>
<text x="181.7" y="196.4">D4</text>
<text x="181.7" y="193.8">D3</text>
<text x="186.7" y="197.7">28</text>
<text x="186.7" y="195.1">29</text>
<text x="186.7" y="192.6">30</text>
<text x="361.9" y="193.8">12</text>
<text x="361.9" y="196.4">13</text>
<text x="366.5" y="192.6">PB1</text>
<text x="366.5" y="195.1">PB2</text>
<text x="366.5" y="197.7">PB3</text>
<text x="377.3" y="197.7">D5</text>
<text x="377.3" y="195.1">D4</text>
<text x="377.3" y="192.6">D3</text>
<text x="382.3" y="196.4">28</text>
<text x="382.3" y="193.8">29</text>
<text x="131.6" y="203.2" transform="rotate(-90 131.6 203.2)">1602 LCD</text>
<text x="166.3" y="200.2">14</text>
<text x="166.3" y="202.7">15</text>
<text x="170.9" y="198.9">PB3</text>
<text x="170.9" y="201.5">PB4</text>
<text x="181.7" y="201.5">D6</text>
<text x="181.7" y="198.9">D5</text>
<text x="186.7" y="202.7">26</text>
<text x="186.7" y="200.2">27</text>
<text x="361.9" y="198.9">14</text>
<text x="361.9" y="201.5">15</text>
<text x="366.5" y="200.2">PB4</text>
<text x="366.5" y="202.7">PB5</text>
<text x="377.3" y="202.7">D7</text>
<text x="377.3" y="200.2">D6</text>
<text x="382.3" y="201.5">26</text>
<text x="382.3" y="198.9">27</text>
<text x="166.3" y="205.3">16</text>
<text x="166.3" y="207.8">17</text>
<text x="170.9" y="204">PB5</text>
<text x="170.9" y="206.5">PB6</text>
<text x="170.9" y="209.1">PB7</text>
<text x="179.5" y="206.5">PHI2</text>
<text x="180.2" y="209.1">CS1</text>
<text x="181.7" y="204">D7</text>
<text x="186.7" y="207.8">24</text>
<text x="186.7" y="205.3">25</text>
<text x="361.9" y="204">16</text>
<text x="361.9" y="206.5">17</text>
<text x="361.9" y="209.1">18</text>
<text x="366.5" y="205.3">PB6</text>
<text x="366.5" y="207.8">PB7</text>
<text x="375.1" y="205.3">PHI2</text>
<text x="375.7" y="207.8">CS1</text>
<text x="382.3" y="209.1">23</text>
<text x="382.3" y="206.5">24</text>
<text x="382.3" y="204">25</text>
<text x="128.3" y="214.2">Unused</text>
<text x="166.3" y="210.4">18</text>
<text x="166.3" y="212.9">19</text>
<text x="166.3" y="215.4">20</text>
<text x="170.9" y="211.6">CB1</text>
<text x="170.9" y="214.2">CB2</text>
<text x="178.6" y="211.6">CS2B</text>
<text x="179.3" y="214.2">RWB</text>
<text x="186.7" y="215.4">21</text>
<text x="186.7" y="212.9">22</text>
<text x="186.7" y="210.4">23</text>
<text x="361.9" y="211.6">19</text>
<text x="361.9" y="214.2">20</text>
<text x="366.5" y="210.4">CB1</text>
<text x="366.5" y="212.9">CB2</text>
<text x="366.5" y="215.4">VDD</text>
<text x="374.2" y="210.4">CS2B</text>
<text x="374.6" y="215.4">IRQB</text>
<text x="374.9" y="212.9">RWB</text>
<text x="382.3" y="214.2">21</text>
<text x="382.3" y="211.6">22</text>
<text x="128.3" y="216.7">port pin</text>
<text x="170.9" y="216.7">VDD</text>
<text x="179" y="216.7">IRQB</text>
<text x="309.7" y="318.5">1</text>
<text x="309.7" y="321.1">2</text>
<text x="309.7" y="323.6">3</text>
<text x="312.1" y="319.8">1</text>
<text x="312.1" y="322.4">2</text>
<text x="309.7" y="326.2">4</text>
<text x="309.7" y="328.7">5</text>
<text x="312.1" y="324.9">3</text>
<text x="312.1" y="327.4">4</text>
<text x="312.1" y="330">5</text>
<text x="309.7" y="331.2">6</text>
<text x="309.7" y="333.8">7</text>
<text x="312.1" y="332.5">6</text>
<text x="312.1" y="335.1">7</text>
<text x="133.3" y="346.2">1</text>
<text x="136.7" y="347.5">VSS</text>
<text x="145.9" y="347.5">CA1</text>
<text x="152.4" y="346.2">40</text>
<text x="133.3" y="348.8">2</text>
<text x="133.3" y="351.3">3</text>
<text x="133.3" y="353.9">4</text>
<text x="136.7" y="350.1">PA0</text>
<text x="136.7" y="352.6">PA1</text>
<text x="145.9" y="352.6">RS0</text>
<text x="145.9" y="350.1">CA2</text>
<text x="152.4" y="353.9">37</text>
<text x="152.4" y="351.3">38</text>
<text x="152.4" y="348.8">39</text>
<text x="133.3" y="356.4">5</text>
<text x="133.3" y="358.9">6</text>
<text x="136.7" y="355.1">PA2</text>
<text x="136.7" y="357.7">PA3</text>
<text x="145.9" y="357.7">RS2</text>
<text x="145.9" y="355.1">RS1</text>
<text x="152.4" y="358.9">35</text>
<text x="152.4" y="356.4">36</text>
<text x="133.3" y="361.5">7</text>
<text x="133.3" y="364">8</text>
<text x="136.7" y="360.2">PA4</text>
<text x="136.7" y="362.8">PA5</text>
<text x="136.7" y="365.3">PA6</text>
<text x="144.1" y="362.8">RESB</text>
<text x="145.9" y="360.2">RS3</text>
<text x="147.4" y="365.3">D0</text>
<text x="152.4" y="364">33</text>
<text x="152.4" y="361.5">34</text>
<text x="248.8" y="361.7">1</text>
<text x="248.8" y="364.3">2</text>
<text x="251.1" y="363">1</text>
<text x="251.1" y="365.5">2</text>
<text x="309.7" y="363">1</text>
<text x="309.7" y="365.5">2</text>
<text x="312.1" y="364.3">1</text>
<text x="105.7" y="370.6">8</text>
<text x="108.1" y="371.9">7</text>
<text x="108.1" y="369.3">8</text>
<text x="132.1" y="369.1">10</text>
<text x="132.1" y="371.6">11</text>
<text x="133.3" y="366.6">9</text>
<text x="136.7" y="367.8">PA7</text>
<text x="136.7" y="370.4">PB0</text>
<text x="147.4" y="370.4">D2</text>
<text x="147.4" y="367.8">D1</text>
<text x="152.4" y="371.6">30</text>
<text x="152.4" y="369.1">31</text>
<text x="152.4" y="366.6">32</text>
<text x="248.8" y="366.8">3</text>
<text x="248.8" y="369.3">4</text>
<text x="248.8" y="371.9">5</text>
<text x="251.1" y="368.1">3</text>
<text x="251.1" y="370.6">4</text>
<text x="309.7" y="368.1">3</text>
<text x="309.7" y="370.6">4</text>
<text x="312.1" y="366.8">2</text>
<text x="312.1" y="369.3">3</text>
<text x="312.1" y="371.9">4</text>
<text x="105.7" y="375.7">6</text>
<text x="105.7" y="373.2">7</text>
<text x="108.1" y="377">5</text>
<text x="108.1" y="374.4">6</text>
<text x="132.1" y="374.2">12</text>
<text x="132.1" y="376.7">13</text>
<text x="136.7" y="372.9">PB1</text>
<text x="136.7" y="375.5">PB2</text>
<text x="136.7" y="378">PB3</text>
<text x="147.4" y="378">D5</text>
<text x="147.4" y="375.5">D4</text>
<text x="147.4" y="372.9">D3</text>
<text x="152.4" y="376.7">28</text>
<text x="152.4" y="374.2">29</text>
<text x="248.8" y="374.4">6</text>
<text x="251.1" y="373.2">5</text>
<text x="251.1" y="375.7">6</text>
<text x="309.7" y="373.2">5</text>
<text x="309.7" y="375.7">6</text>
<text x="312.1" y="374.4">5</text>
<text x="312.1" y="377">6</text>
<text x="105.7" y="383.3">3</text>
<text x="105.7" y="380.8">4</text>
<text x="105.7" y="378.2">5</text>
<text x="108.1" y="382">3</text>
<text x="108.1" y="379.5">4</text>
<text x="132.1" y="379.3">14</text>
<text x="132.1" y="381.8">15</text>
<text x="136.7" y="380.5">PB4</text>
<text x="136.7" y="383.1">PB5</text>
<text x="147.4" y="383.1">D7</text>
<text x="147.4" y="380.5">D6</text>
<text x="152.4" y="381.8">26</text>
<text x="152.4" y="379.3">27</text>
<text x="105.7" y="388.4">1</text>
<text x="105.7" y="385.9">2</text>
<text x="108.1" y="387.1">1</text>
<text x="108.1" y="384.6">2</text>
<text x="132.1" y="384.3">16</text>
<text x="132.1" y="386.9">17</text>
<text x="132.1" y="389.4">18</text>
<text x="136.7" y="385.6">PB6</text>
<text x="136.7" y="388.2">PB7</text>
<text x="145.2" y="385.6">PHI2</text>
<text x="145.9" y="388.2">CS1</text>
<text x="152.4" y="389.4">23</text>
<text x="152.4" y="386.9">24</text>
<text x="152.4" y="384.3">25</text>
<text x="132.1" y="392">19</text>
<text x="132.1" y="394.5">20</text>
<text x="136.7" y="390.7">CB1</text>
<text x="136.7" y="393.2">CB2</text>
<text x="136.7" y="395.8">VDD</text>
<text x="144.3" y="390.7">CS2B</text>
<text x="144.7" y="395.8">IRQB</text>
<text x="145" y="393.2">RWB</text>
<text x="152.4" y="394.5">21</text>
<text x="152.4" y="392">22</text>
<text x="248.8" y="398.6">1</text>
<text x="248.8" y="401.1">2</text>
<text x="251.1" y="399.8">1</text>
<text x="309.7" y="399.8">1</text>
<text x="312.1" y="401.1">1</text>
<text x="248.8" y="403.6">3</text>
<text x="248.8" y="406.2">4</text>
<text x="251.1" y="402.4">2</text>
<text x="251.1" y="404.9">3</text>
<text x="251.1" y="407.4">4</text>
<text x="309.7" y="402.4">2</text>
<text x="309.7" y="404.9">3</text>
<text x="309.7" y="407.4">4</text>
<text x="312.1" y="403.6">2</text>
<text x="312.1" y="406.2">3</text>
<text x="248.8" y="408.7">5</text>
<text x="248.8" y="411.3">6</text>
<text x="251.1" y="410">5</text>
<text x="251.1" y="412.5">6</text>
<text x="309.7" y="410">5</text>
<text x="309.7" y="412.5">6</text>
<text x="312.1" y="408.7">4</text>
<text x="312.1" y="411.3">5</text>
<text x="312.1" y="413.8">6</text>
</g>
<g font-size="2.3" fill="#a00000">
<text x="172.7" y="164.6">W65C22S</text>
<text x="368.3" y="163.4">W65C22S</text>
<text x="138.4" y="343.7">W65C22S</text>
</g>
<g font-size="2.3" fill="#00f">
<text x="207" y="162.1">VIA_PS2_1602_CA1</text>
<text x="132.2" y="171">VIA_PS2_1602_PA0</text>
<text x="132.2" y="173.5">VIA_PS2_1602_PA1</text>
<text x="194.3" y="172.3">ADDR0</text>
<text x="332.8" y="169.7">ILI9486_DATA0</text>
<text x="332.8" y="172.3">ILI9486_DATA1</text>
<text x="389.9" y="171">ADDR0</text>
<text x="389.9" y="173.5">ADDR1</text>
<text x="132.2" y="176.1">VIA_PS2_1602_PA2</text>
<text x="132.2" y="178.6">VIA_PS2_1602_PA3</text>
<text x="194.3" y="174.8">ADDR1</text>
<text x="194.3" y="177.3">ADDR2</text>
<text x="194.3" y="179.9">ADDR3</text>
<text x="209.1" y="179.9" transform="rotate(-90 209.1 179.9)">ADDR[0:3]</text>
<text x="332.8" y="174.8">ILI9486_DATA2</text>
<text x="332.8" y="177.3">ILI9486_DATA3</text>
<text x="332.8" y="179.9">ILI9486_DATA4</text>
<text x="389.9" y="176.1">ADDR2</text>
<text x="389.9" y="178.6">ADDR3</text>
<text x="404.7" y="178.7" transform="rotate(-90 404.7 178.7)">ADDR[0:3]</text>
<text x="132.2" y="181.1">VIA_PS2_1602_PA4</text>
<text x="132.2" y="183.7">VIA_PS2_1602_PA5</text>
<text x="194.3" y="185">DATA0</text>
<text x="221" y="183.7">RESB</text>
<text x="332.8" y="182.4">ILI9486_DATA5</text>
<text x="332.8" y="185">ILI9486_DATA6</text>
<text x="389.9" y="183.7">DATA0</text>
<text x="416.6" y="182.4">RESB</text>
<text x="132.2" y="186.2">VIA_PS2_1602_PA6</text>
<text x="132.2" y="188.8">VIA_PS2_1602_PA7</text>
<text x="132.2" y="191.3">VIA_PS2_1602_PB0</text>
<text x="194.3" y="187.5">DATA1</text>
<text x="194.3" y="190">DATA2</text>
<text x="240" y="186.2">100nF</text>
<text x="332.8" y="187.5">ILI9486_DATA7</text>
<text x="336.9" y="190">ILI9486_RD</text>
<text x="389.9" y="186.2">DATA1</text>
<text x="389.9" y="188.8">DATA2</text>
<text x="389.9" y="191.3">DATA3</text>
<text x="435.6" y="186.2">100nF</text>
<text x="132.2" y="196.4">VIA_PS2_1602_PB2</text>
<text x="132.2" y="193.8">VIA_PS2_1602_PB1</text>
<text x="194.3" y="192.6">DATA3</text>
<text x="194.3" y="195.1">DATA4</text>
<text x="194.3" y="197.7">DATA5</text>
<text x="336.4" y="192.6">ILI9486_WR</text>
<text x="336.9" y="195.1">ILI9486_CD</text>
<text x="337.1" y="197.7">ILI9486_CS</text>
<text x="389.9" y="193.8">DATA4</text>
<text x="389.9" y="196.4">DATA5</text>
<text x="132.2" y="198.9">VIA_PS2_1602_PB3</text>
<text x="132.2" y="201.5">VIA_PS2_1602_PB4</text>
<text x="194.3" y="200.2">DATA6</text>
<text x="194.3" y="202.7">DATA7</text>
<text x="209.1" y="201.2" transform="rotate(-90 209.1 201.2)">DATA[0:7]</text>
<text x="332.6" y="200.2">ILI9486_RESET</text>
<text x="389.9" y="198.9">DATA6</text>
<text x="389.9" y="201.5">DATA7</text>
<text x="404.7" y="199.9" transform="rotate(-90 404.7 199.9)">DATA[0:7]</text>
<text x="132.2" y="204">VIA_PS2_1602_PB5</text>
<text x="132.2" y="206.5">VIA_PS2_1602_PB6</text>
<text x="201.9" y="206.5">PHI2</text>
<text x="397.5" y="205.3">PHI2</text>
<text x="201.9" y="214.2">WEB</text>
<text x="201.9" y="211.6">OE_VIA_PS2_1602</text>
<text x="397.5" y="212.9">WEB</text>
<text x="397.5" y="215.4">IRQ1</text>
<text x="397.5" y="210.4">OE_VIA_LCD_ILI</text>
<text x="141" y="216.7">1k</text>
<text x="201.9" y="216.7">IRQ0</text>
<text x="286.3" y="322.1">SPI_MOSI</text>
<text x="287.7" y="319.6">SPI_CS0</text>
<text x="65.3" y="329.7">SPI_MISO</text>
<text x="90.2" y="329.7">33</text>
<text x="286.3" y="324.7">SPI_MISO</text>
<text x="287.4" y="327.2">SPI_SCK</text>
<text x="65.3" y="334.8">SPI_MOSI</text>
<text x="90.2" y="334.8">33</text>
<text x="66.4" y="339.9">SPI_SCK</text>
<text x="90.2" y="339.9">33</text>
<text x="311.1" y="338.6">HX PZ2.54-1x7P ZZ</text>
<text x="66.7" y="345">SPI_CS4</text>
<text x="90.2" y="345">33</text>
<text x="66.7" y="350.1">SPI_CS3</text>
<text x="90.2" y="350.1">33</text>
<text x="160" y="351.3">ADDR0</text>
<text x="160" y="353.9">ADDR1</text>
<text x="66.7" y="355.1">SPI_CS2</text>
<text x="90.2" y="355.1">33</text>
<text x="160" y="356.4">ADDR2</text>
<text x="160" y="358.9">ADDR3</text>
<text x="174.8" y="359" transform="rotate(-90 174.8 359)">ADDR[0:3]</text>
<text x="66.7" y="360.2">SPI_CS1</text>
<text x="66.7" y="365.3">SPI_CS0</text>
<text x="90.2" y="360.2">33</text>
<text x="90.2" y="365.3">33</text>
<text x="160" y="364">DATA0</text>
<text x="186.7" y="362.8">RESB</text>
<text x="226.7" y="365.3">SPI_CS1</text>
<text x="160" y="366.6">DATA1</text>
<text x="160" y="369.1">DATA2</text>
<text x="160" y="371.6">DATA3</text>
<text x="203.2" y="366.6">100nF</text>
<text x="225.3" y="370.4">SPI_MISO</text>
<text x="225.3" y="367.8">SPI_MOSI</text>
<text x="286.3" y="371.6">SPI_MISO</text>
<text x="286.3" y="369.1">SPI_MOSI</text>
<text x="287.7" y="366.6">SPI_CS3</text>
<text x="160" y="374.2">DATA4</text>
<text x="160" y="376.7">DATA5</text>
<text x="226.5" y="372.9">SPI_SCK</text>
<text x="287.4" y="374.2">SPI_SCK</text>
<text x="160" y="379.3">DATA6</text>
<text x="160" y="381.8">DATA7</text>
<text x="174.8" y="380.2" transform="rotate(-90 174.8 380.2)">DATA[0:7]</text>
<text x="250.2" y="379.3">PM2.54-1X6PM-H85</text>
<text x="311.1" y="380.5">PM2.54-1X6PM-H85</text>
<text x="167.6" y="385.6">PHI2</text>
<text x="102.9" y="392">HDR</text>
<text x="167.6" y="393.2">WEB</text>
<text x="167.6" y="395.8">IRQ2</text>
<text x="167.6" y="390.7">OE_VIA_SPI</text>
<text x="43.2" y="400.9">10k</text>
<text x="53.3" y="400.9">10k</text>
<text x="63.5" y="400.9">10k</text>
<text x="73.7" y="400.9">10k</text>
<text x="83.8" y="400.9">10k</text>
<text x="225.3" y="407.2">SPI_MISO</text>
<text x="225.3" y="404.7">SPI_MOSI</text>
<text x="226.7" y="402.1">SPI_CS2</text>
<text x="286.3" y="405.9">SPI_MOSI</text>
<text x="287.7" y="403.4">SPI_CS4</text>
<text x="15.9" y="408.5">SPI_CS4</text>
<text x="15.9" y="411">SPI_CS3</text>
<text x="15.9" y="413.6">SPI_CS2</text>
<text x="226.5" y="409.7">SPI_SCK</text>
<text x="286.3" y="408.5">SPI_MISO</text>
<text x="287.4" y="411">SPI_SCK</text>
<text x="15.9" y="416.1">SPI_CS1</text>
<text x="15.9" y="418.6">SPI_CS0</text>
<text x="250.2" y="416.1">PM2.54-1X6PM-H85</text>
<text x="311.1" y="417.4">PM2.54-1X6PM-H85</text>
</g>
<g font-size="2.3" fill="#f00">
<text x="330.2" y="262.4">C0:0000 to FF:FFFF</text>
<text x="353.8" y="262.4">CS7B</text>
<text x="330.2" y="267.5">1100:00000000000000000000</text>
<text x="363.6" y="267.5">to</text>
<text x="330.2" y="270">1111:11111111111111111111</text>
<text x="330.2" y="272.6">(range: top two bits are 11)</text>
<text x="330.2" y="277.7">1100:</text>
<text x="330.2" y="280.2">1101:</text>
<text x="337.9" y="277.7">VIA0</text>
<text x="337.9" y="280.2">VIA1</text>
<text x="345.5" y="277.7">C0:xxxx</text>
<text x="345.5" y="280.2">D0:xxxx</text>
<text x="355.6" y="277.7">C0:0000 to C0:000F</text>
<text x="355.6" y="280.2">D0:0000 to D0:000F</text>
<text x="330.2" y="282.7">1110:</text>
<text x="330.2" y="285.3">1111:</text>
<text x="337.9" y="282.7">VIA2</text>
<text x="337.9" y="285.3">VIA3</text>
<text x="346.1" y="282.7">E0:xxxx</text>
<text x="346.1" y="285.3">F0:xxxx</text>
<text x="356" y="285.3">F0:0000 to F0:000F</text>
<text x="356.1" y="282.7">E0:0000 to E0:000F</text>
</g>
</svg>
